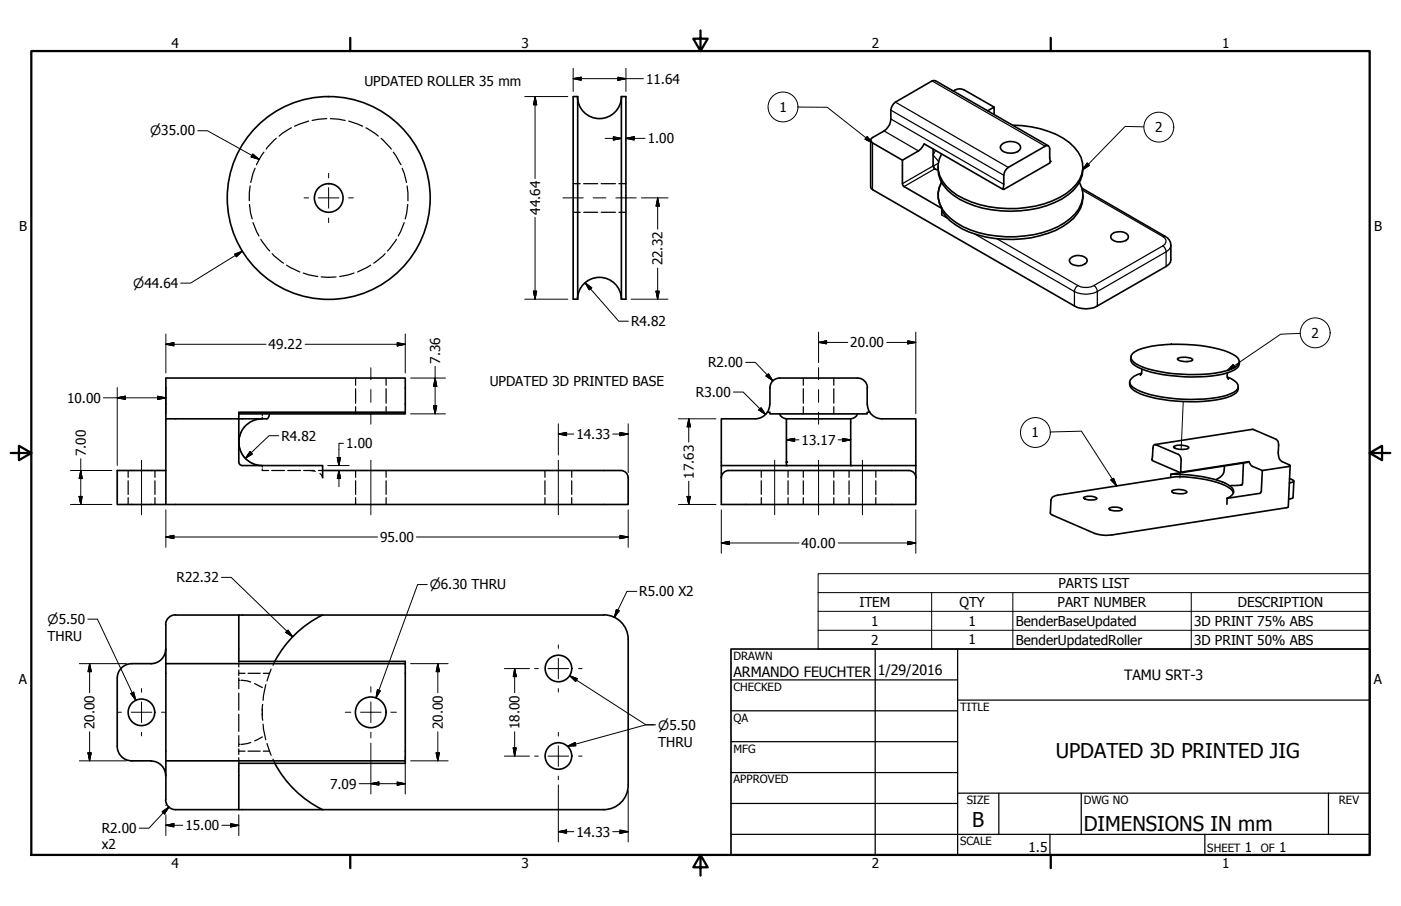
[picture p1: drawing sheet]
<svg xmlns="http://www.w3.org/2000/svg" width="432mm" height="279mm" viewBox="0 0 432 279" stroke-linecap="round" stroke-linejoin="round" font-family="sans-serif">
<!-- layer: Visible (ANSI) -->
<g fill="none" stroke="#000" stroke-width=".51">
<path d="M176.7 29.8h1.4v62.5h-1.4zM178 29.8a6.8 6.8 0 0 0 6.8 6.8 6.8 6.8 0 0 0 6.7-6.8M191.5 29.8h1.4v62.5h-1.4zM274.6 34a6.6 6.6 0 0 1-1.5 5.9l-4.2 2.5M287.3 25l-11.3 6.5M294.4 27.7l-.6 .4M297.2 27.7l9.2 5.3M304.4 34.2l2-1.2v2.3M312 38.6a29.6 29.6 0 0 1 17.6 5.3 10.2 10.2 0 0 1 4.2 8 11.7 11.7 0 0 1-7.2 9 34.8 34.8 0 0 1-31.7-.8 10.7 10.7 0 0 1-5.8-9.3l.4-1.7 .7-1.6M268.9 44.1l9.2 5.3M268.9 58.5l62.3 35.9M278.1 56.6v-7.2l5-2.9 .7-.5 1.1-1.6 24.2 14 .3-.2v.2"/>
<path d="M278.6 57.5l11.7 6.8v2M287.6 46v5.2M289.1 51.4a9.8 9.8 0 0 0 4.7 8.7 34 34 0 0 0 28.8 3.3 17 17 0 0 0 10.4-7.8l.6-1.6 .2-2.6M308.6 44.7a4.1 4.1 0 0 1 5.9 .3l.1 .6a3.8 3.8 0 0 1-5.7 .9l-.5-.6-.1-.6zM309.4 54v2.8M322.1 45.1l-11.3 6.5M323.5 45.9v2.7M323.8 49.8l-.3 .2v.3l-14.1 8.1-.3-.1M332.7 56.2a8.4 8.4 0 0 1-2.8 11.2 27.4 27.4 0 0 1-17 5.6 32 32 0 0 1-18.1-4.3 10.3 10.3 0 0 1-5.7-9.2l1.1-3.3a8.1 8.1 0 0 0 .1 8.1M330.1 79.5a3.8 3.8 0 0 1 4.9 .4l.1 .6a3.3 3.3 0 0 1-5.5 .1v-.6zM333.8 60.1a9.5 9.5 0 0 1-4.5 8.5 29.4 29.4 0 0 1-17.1 5.3 30 30 0 0 1-19.4-5.8l-2.5-3M342.8 72.1a3.8 3.8 0 0 1 4.9 .4l.1 .6a2.29 2.29 0 0 1-2.6 1.5 2.74 2.74 0 0 1-2.9-1.4l.1-.6z"/>
<path d="M178 92.3a6.8 6.8 0 0 1 6.8-6.8 6.8 6.8 0 0 1 6.7 6.8M359.4 82.2l-21.2 12.2M240.3 116.6h24a3 3 0 0 1 3 3M240.3 116.6a3 3 0 0 0-3 3v5.1M267.3 119.6v5.1M348.2 117.8a2.76 2.76 0 0 0 2.1 3.1 45.3 45.3 0 0 0 20.8 2.9l3.8-.5a9.6 9.6 0 0 0 6.5-2.7l.2-1.3M348.6 110.1a2.21 2.21 0 0 0 1.1 2.5 28.3 28.3 0 0 0 13.1 3.4 39.7 39.7 0 0 0 16.8-1.5 3 3 0 0 0 2.4-2.9M349.1 109a14.5 14.5 0 0 1 7.8-2.5 50.8 50.8 0 0 1 21.9 2.2 4 4 0 0 1 3.2 3 3.5 3.5 0 0 1-2.7 2.2 48.7 48.7 0 0 1-26.9-.6 5.5 5.5 0 0 1-3.8-3.1v-.5zM351.9 115.1a4.8 4.8 0 0 0-3.7 2.6 2.93 2.93 0 0 0 2.1 2.4 44 44 0 0 0 20.9 3l1.9-.2a14.9 14.9 0 0 0 8-2.5 1.77 1.77 0 0 0-.7-3l-2.1-1.1M351.9 113.8a2.22 2.22 0 0 1-.4 2M363 110.6a5.1 5.1 0 0 1 4.6 .3 1.54 1.54 0 0 1-1.7 .6l-2.3-.2-.7-.5zM378.3 115a2.06 2.06 0 0 0 .3 2"/>
<path d="M51.1 129.2h22.5v13.3l.5 .9 .6 .2h24.7v3.7M51.1 129.2v26.4h-15v-10.5h15M80.8 129.2a7.2 7.2 0 0 0-7.2 7.2 7.2 7.2 0 0 0 7.2 7.2M124.9 127.1h-51.3v2.1h8.7l.4-.5 .4-1.1M124.9 127.1v.5h-51.3M124.9 127.1v-10.5h-73.8v12.6M236.5 127.1l-1.3 1.4-1.8 .6-11.1 .1v14.4M236.5 127.1h.8v.5h30v-.5h.7M237.2 124.7l-.1 1-.6 1.4M240.3 127.6a2.36 2.36 0 0 0 2.1 1.6M242.4 129.2v14.4M242.4 129.2h19.8"/>
<path d="M262.2 129.2v14.4M264.3 127.6a2.36 2.36 0 0 1-2.1 1.6M267.3 124.7l.3 1.5 .5 .9M268.1 127.1l1.3 1.4 1.1 .5 1.3 .2M271.8 129.2h10.5v26.4h-60v-8.3M356 137.1l30-4.7 7.3 3a1.69 1.69 0 0 1 .8 1.8 6 6 0 0 0 .7 4.9l2.8 1.3v.2l-8.5 1.5M361.7 137.8a5.2 5.2 0 0 1 4.6 .1l.1 .2a4.5 4.5 0 0 1-4.7-.3zM99.4 145.1h92a2.25 2.25 0 0 1 2.2 2.3v8.2h-142.5M280 145.1h-55.4a2.25 2.25 0 0 0-2.3 2.3M280.1 145.1a2.25 2.25 0 0 1 2.2 2.3M282.3 143.6h-60v3.7M333.9 153.5a4.2 4.2 0 0 1 4.2 .2 3.4 3.4 0 0 1-3.8 .2z"/>
<path d="M341.8 156.8a4.2 4.2 0 0 1 4.1 .2 3.4 3.4 0 0 1-3.8 .2zM360.9 146.2a40.1 40.1 0 0 1 17.5 3.2 2.34 2.34 0 0 1 1.6 2.8l-.9 1-.9 .5M361.3 151.3a4.8 4.8 0 0 1 4.5 .5 4.7 4.7 0 0 1-4.2 .2l-.4-.3zM363.8 145.8l-2.9 .4-.1 1.1M364 145.6l20.9-3.2 .7 1.1 .4 .3 3.1 1.3-.4 6.4-.2 .5-10.3 1.7M364 145.6l-.1-.1v.3M377.4 143.7a3.7 3.7 0 0 1-2.5 4.1M378.2 153.7l-.1 1.8M383.2 142.7l-.3 6.6a1.97 1.97 0 0 1-2 .4h-1.6M384.7 142.4v.2l-20.8 3.2-8.7-3.8-.2-.3 .4-4 .5-.6 7.3 3a1.99 1.99 0 0 1 .8 1.8v3.7M397.4 147.6l1.4 .7-.5 .4-.9 .2M397.6 143.6l-.5 12.7-.4 .2-54 8.5h-2.8l-2.5-.5-13.4-5.8-.3-.5 .2-3.9a2 2 0 0 1 2-1.6l36.5-5.7a36.2 36.2 0 0 1 16.1 3.2l.8 .6 .9 1.2"/>
<path d="M398.8 148.3l-.3 5.1-1.3 .5M54.1 189.6a2.92 2.92 0 0 0-3 3.1v54a3 3 0 0 0 3 3h19.5v-14.3h51.3v-.8M54.1 189.7h132M73.6 189.7v14.3h51.3v.7M99.4 189.7a33.5 33.5 0 0 0-14.7 14.2M186.1 189.6a7.5 7.5 0 0 1 7.5 7.5M193.6 197.2v44.9M36.1 209.2v21a4.5 4.5 0 0 0 4.5 4.4h6M46.6 204.7h-6a4.5 4.5 0 0 0-4.5 4.4M51.1 200.2a4.5 4.5 0 0 1-4.5 4.5M51.1 204.7h73.8v29.9h-73.8M46.6 234.7a4.5 4.5 0 0 1 4.5 4.5"/>
<path d="M84.7 235.4a33.5 33.5 0 0 0 14.7 14.3M193.6 242.2a7.5 7.5 0 0 1-7.5 7.5h-112.5"/>
<circle cx="101.3" cy="61.1" r="31.3"/>
<circle cx="101.3" cy="61.1" r="4.4"/>
<circle cx="43.6" cy="219.7" r="4.1"/>
<circle cx="114.3" cy="219.7" r="4.7"/>
<circle cx="172.1" cy="206.2" r="4.1"/>
<circle cx="172.1" cy="233.1" r="4.1"/>
</g>
<!-- layer: Hidden (ANSI) -->
<g fill="none" stroke="#000" stroke-width=".38">
<path d="M89.8 39.4l-2.9 1.8-.9 .8M95.1 37.3l-4.3 1.6M100.7 36.6l-4.5 .5M101.9 36.6l4.5 .5M107.5 37.3l4.3 1.6M112.8 39.4l3.8 2.6M77.1 57.3l-.3 4.6M78.6 51.9l-1.3 4.4M81.3 46.9l-2.2 3.9M85.2 42.7l-3.2 3.3M117.5 42.7l3.1 3.3M121.2 46.9l2.4 3.9"/>
<path d="M124 51.9l1.3 4.4M125.5 57.3l.2 4.6M176.7 56.6h2.1M179.9 56.6h4.3M185.3 56.6h4.4M190.8 56.6h2.1M76.9 63.1l.3 2.6 .5 1.8M78 68.6l1.8 4.2M80.4 73.8l2.7 3.6M83.9 78.2l3.5 3M118.7 78.2l-3.5 3M122.2 73.8l-2.8 3.6"/>
<path d="M124.6 68.6l-1.9 4.2M125.7 63.1l-.8 4.4M176.7 65.5h2.1M179.9 65.5h4.3M185.3 65.5h4.4M190.8 65.5h2.1M88.3 81.8l4.1 2.1M93.5 84.2l4.4 1.1M99 85.4h4.6M109.1 84.2l-4.4 1.1M114.2 81.8l-4 2.1M109.6 116.6v2.2"/>
<path d="M109.6 119.9v4.4M119 116.6v2.2M119 119.9v4.4M247.6 116.6v2.2M247.6 119.9v4.4M257 116.6v2.2M257 119.9v4.4M80.8 127.6v.5M80.8 128.7v.5M109.6 125.4v2.2M119 125.4v2.2M247.6 125.4v2.2"/>
<path d="M257 125.4v2.2M39.5 145.1v2.1M39.5 148.3v4.2M39.5 153.5v2.1M47.8 145.1v2.1M47.8 148.3v4.2M47.8 153.5v2.1M80.8 144.6v.5h2M80.8 143.6v.5M83.8 145.1h3.9M88.7 145.1h3.9M93.6 145.1h3.2"/>
<path d="M95.6 145.1l1.6 .3M98.2 145.1h1.2M98.6 146l.8 1.3M109.6 145.1v2.1M109.6 148.3v4.2M109.6 153.5v2.1M119 145.1v2.1M119 148.3v4.2M119 153.5v2.1M168 145.1v2.1M168 148.3v4.2M168 153.5v2.1"/>
<path d="M176.2 145.1v2.1M176.2 148.3v4.2M176.2 153.5v2.1M234.6 145.1v2.1M234.6 148.3v4.2M234.6 153.5v2.1M242.9 145.1v2.1M242.9 148.3v4.2M242.9 153.5v2.1M247.6 145.1v2.1M247.6 148.3v4.2M247.6 153.5v2.1"/>
<path d="M257 145.1v2.1M257 148.3v4.2M257 153.5v2.1M261.7 145.1v2.1M261.7 148.3v4.2M261.7 153.5v2.1M269.9 145.1v2.1M269.9 148.3v4.2M269.9 153.5v2.1M73.6 204v.2M73.6 204.4v1.3M73.6 206.6v1.7"/>
<path d="M73.6 209v3.4M73.6 213.7v5.3M73.6 207.6h1.9M73.6 209.8h.4M74.4 209.8l2.9 .5M76.5 207.6h3.7M78.5 210.8l2.3 1.2M80.8 218.6v.7M80.8 220v.7M81 217.2v4.9M81.2 207.6h1.9M81.9 211.1l-.8 4.9"/>
<path d="M83.1 207.6l-.8 2.4M83.6 206.4l-.5 1.2M84.7 204l-.6 1.2M73.6 220.3v5.3M73.6 226.9v3.4M73.6 230.9v1.8M73.6 233.7v1.2M73.6 235.1v.3M73.6 231.6h1.9M73.6 229.6h.4M76.5 231.6h3.7M77.3 229l-2.9 .6"/>
<path d="M80.8 227.3l-2.3 1.2M81.1 223.3l.8 4.9M81.2 231.6h1.9M82.3 229.3l.8 2.3M83.1 231.6l.5 1.3M84.1 234.1l.6 1.3"/>
</g>
<!-- layer: Visible (ANSI) -->
<g fill="#000">
<circle cx="287.6" cy="51.2" r=".25"/>
<circle cx="242.4" cy="143.6" r=".25"/>
<circle cx="242.4" cy="142.5" r=".25"/>
<circle cx="262.2" cy="143.6" r=".25"/>
<circle cx="262.2" cy="142.5" r=".25"/>
<circle cx="382.5" cy="149.6" r=".25"/>
</g>
<!-- layer: Visible Narrow (ANSI) -->
<g fill="none" stroke="#000" stroke-width=".38">
<path d="M274.6 36.7l34.8 20.1M274.6 34l34.8 20M276 31.5l34.8 20.1M287.3 25l34.8 20.1M268.9 44.1v14.4M272.5 40.4l10.6 6.1M287.6 51.2l-9.5 5.4M287.6 51.2l.5 .9-9.5 5.4M288.4 46.4l-.8 1.4 1.7 2.1M289.2 50.4l-1.6 .8M333.6 58.7l24.8 14.3M290.3 66.3l1.7 1"/>
<path d="M300.5 72.2l30.7 17.7M307.2 73.6l25 14.5M358.4 75.8a2.39 2.39 0 0 1 1 1.9M358.4 75.8l-21.3 12.3M359.1 72.9l-.7 .1a1.52 1.52 0 0 1 1 1.4 1.52 1.52 0 0 1-1 1.4M359.4 77.7v4.5M359.4 77.7l-21.2 12.2v4.5M360.9 75.6l-.2 .7-1.3 1.4M331.2 89.9v4.5M332.2 88.1a2.23 2.23 0 0 0-1 1.8M332.2 88.1a5.3 5.3 0 0 0 4.9 0 2.23 2.23 0 0 1 1.1 1.8 7.9 7.9 0 0 1-7 0"/>
</g>
<g fill="none" stroke="#000" stroke-width=".51">
<path d="M276 31.5a3.5 3.5 0 0 0-1.4 2.5M287.3 25l1-.1 34.8 20.1M294.4 27.7a2.75 2.75 0 0 1 2.8 0M268.4 43.2v14.5l.5 .8M268.9 42.4l-.5 .8 .5 .9M278.1 56.6l.5 .9M287.6 51.2l.5 .9 1 .4M309.4 56.8l-.3 1.6M310.8 51.6a3.2 3.2 0 0 0-1.4 2.4M322.1 45.1l1-.1 .4 .9M323.5 48.6l.3 1.2M333.4 58l25.7 14.9a3 3 0 0 1 1.8 2.7l-.2 5.2-1.3 1.4"/>
<path d="M331.2 94.4a7.4 7.4 0 0 0 7 0"/>
</g>
<!-- layer: Tweak Trail (ANSI) -->
<path d="M364.7 123.8l-.7 14.8M363.7 145.7v1.7" fill="none" stroke="#000" stroke-width=".31"/>
<!-- layer: Symbol (ANSI) -->
<g fill="none" stroke="#000" stroke-width=".31">
<path d="M245.9 33l9.1 .1 13.9 11M352.6 39.1l-5.8-.1-13.1 13.4M267.3 42.1l1.6 2-2.3-1.2zM335.1 50.3l.7 .7-2.1 1.4zM380 112.5l.6 .8-2.3 1zM400.8 102.8l-6.1 .3-16.4 11.2M323.7 133.2l9.6-.2 10.9 16.9M342.4 148l.8-.5 1 2.4zM252.2 182.8v-5.9h169.9v5.9M252.2 182.8h169.9v5.7M252.2 182.8v17.4h169.9v-11.7M252.2 188.5h169.9"/>
<path d="M252.2 194.4h169.9M287.1 182.8v17.4M312.2 182.8v17.4M367.2 182.8v17.4M174.9 230.1l2.3-1.1 .3 1zM201.5 223.5h-2.4l-24.2 6.6"/>
<circle cx="241.3" cy="33" r="4.6"/>
<circle cx="357.2" cy="39.2" r="4.6"/>
<circle cx="405.4" cy="102.6" r="4.6"/>
<circle cx="319.1" cy="133.4" r="4.6"/>
</g>
<!-- layer: Border (ANSI) -->
<path d="M9.7 15.7h412.4v248h-412.4zM107.9 11.7v4M215.9 9.4v6.3l-2.2-3.8h4.4l-2.2 3.8M323.8 11.7v4M3.3 139.7h6.4l-3.9-2.2v4.4l3.9-2.2M422.1 139.7l3.9 2.2v-4.4l-3.9 2.2h6.4M107.9 263.7v4M215.9 263.7l2.2 3.8h-4.4l2.2-3.8v6.3M323.8 263.7v4" fill="none" stroke="#000" stroke-width=".7"/>
<!-- layer: Title (ANSI) -->
<g fill="none" stroke="#000" stroke-width=".38">
<path d="M225.3 209.7h69.8M225.3 219.2h69.8M269.7 200.2v63.5M295.1 215.9h127M295.1 200.2v63.5M225.3 228.7h69.8M225.3 238.3h69.8M225.3 257.3h196.8M225.3 247.8h69.8M295.1 244.6h127M307.8 244.6v12.7M323.6 257.3v6.4"/>
<path d="M333.2 244.6v12.7M371.3 257.3v6.4M409.4 244.6v12.7"/>
</g>
<path d="M225.3 200.2h196.8v63.5h-196.8z" fill="none" stroke="#000" stroke-width=".51"/>
<!-- layer: Center Mark (ANSI) -->
<g fill="none" stroke="#000" stroke-width=".31">
<path d="M101.3 53.5v1.4M101.3 57.8v6.4M93.7 61h1.4M98.1 61h6.4M101.3 67.2v1.4M107.4 61h1.5M172.1 198.9v1.1M36.3 219.6h1.1M40.4 219.6h6.4M43.6 212.3v1.2M43.6 216.5v6.3M49.8 219.6h1.1"/>
<path d="M106.4 219.6h1.7M111.1 219.6h6.4M114.3 211.8v1.7M114.3 216.5v6.3M120.5 219.6h1.7M164.8 206.2h1.1M168.9 206.2h6.4M172.1 203v6.4M172.1 212.3v1.1M178.3 206.2h1.1M43.6 225.8v1.1M114.3 225.8v1.8"/>
<path d="M164.8 233.2h1.1M168.9 233.2h6.4M172.1 225.9v1.1M172.1 230v6.3M172.1 239.3v1.2M178.3 233.2h1.1"/>
</g>
<!-- layer: Centerline (ANSI) -->
<g fill="none" stroke="#000" stroke-width=".31">
<path d="M173.5 61h6.3M182.8 61h4M189.8 61h6.3M114.3 113.4v3.7M252.3 113.4v3.7M114.3 120.1v4M114.3 127.1v3.7M252.3 120.1v4M252.3 127.1v3.7M43.6 141.9v16.9M114.3 141.9v16.9M172.1 141.9v16.9"/>
<path d="M238.8 141.9v16.9M252.3 141.9v16.9M265.8 141.9v16.9"/>
</g>
<!-- layer: Dimension (ANSI) -->
<g fill="none" stroke="#000" stroke-width=".31">
<path d="M161.7 29.8h13.3M164.9 29.8l.5 2.5h-1zM164.9 29.8v25.3M176.7 24.3l2.4-.5v1zM176.7 24.3h21.6M176.7 21.1v7.1M190.4 23.8l2.5 .5-2.5 .5zM192.9 21.1v7.1M61 40.3h2.9l16 8.8M77.9 47.5l2 1.6-2.5-.7zM186.5 42.7h5M189 42.2l2.5 .5-2.5 .5z"/>
<path d="M192.9 42.7l2.6-.5v1zM192.9 42.7h5.9M72.3 78.4l2.4-.9-1.9 1.7zM74.7 77.5l-16 9.8h-3M164.9 67.1v25.2M197.7 61h8.2M202.7 61l.5 2.6h-1zM202.7 61v9.7M161.7 92.3h13.3M164.4 89.8h1l-.5 2.5zM180.3 87.2l2.1 1.6-.8 .6zM180.3 87.2l10.4 11.9h3"/>
<path d="M194.5 92.3h11.4M202.2 89.8h1l-.5 2.5zM202.7 82.7v9.6M36.1 119.5v24M51.1 106.2l2.5-.5v1zM51.1 103v12M51.1 119.5v8.1M51.1 106.2h30.9M94 106.2h30.9M122.4 105.7l2.5 .5-2.5 .5zM124.9 103v12M126.6 116.6h10.7"/>
<path d="M134.1 116.6l.5 2.5h-1zM134.1 113v14.6M229.8 111.8h3l5.4 5.6M236.1 116l.8-.7 1.3 2.1zM252.3 105.6l2.5-.5v.9zM252.3 105.6h9M252.3 102.4v9.4M273.3 105.6h9M279.8 105.1l2.5 .5-2.5 .4zM282.3 102.4v25.2M31.9 122.7h19.2M36.1 122.7l2.5-.5v1z"/>
<path d="M48.6 122.2l2.5 .5-2.5 .5zM74.4 133a7.2 7.2 0 0 0 3.8 10.1M77.1 139.3l.7 .7-2.2 1.4zM85.9 134.4h-3l-7.3 7M105.9 136.7h-1.4v6.9M126.6 127.6h10.7M133.6 125.2h1l-.5 2.4zM172.1 133.9l2.5-.6v1.1zM172.1 133.9h4.7M172.1 130.7v9.6M188.8 133.9h4.8M191.1 133.3l2.5 .6-2.5 .5z"/>
<path d="M193.6 130.7v15M209.1 129.2h11.6M212.3 129.2l.5 2.4h-1zM212.3 129.2v7.1M226.1 120.9h2.9l7 6.9M234.6 125.7l1.4 2.1-2.1-1.4zM242.4 135.6l2.5-.4v.9zM242.4 135.6h3.9M258.3 135.6h3.9M259.7 135.2l2.5 .4-2.5 .5zM21.7 145.1h12.8M21.7 155.6h12.8"/>
<path d="M24.4 153.1h.9l-.4 2.5zM24.9 145.1l.4 2.5h-.9zM24.9 141.5v14.1M51.1 157.2v11.6M101 143.6h6.6M103.9 141.1h1.1l-.5 2.5zM104.5 145.1l.5 2.5h-1.1zM104.5 145.1v5M193.6 157.2v11.6M209.1 155.6h11.6M211.8 153.1h1l-.5 2.5zM212.3 148.4v7.2"/>
<path d="M222.3 157.2v13.4M282.3 157.2v13.4M51.1 165.6l2.5-.5v1zM51.1 165.6h65.2M68.3 178.1h2.9l19 18.3M128.3 165.6h65.3M191.1 165.1l2.5 .5-2.5 .5zM222.3 167.4l2.5-.5v1.1zM222.3 167.4h24M258.3 167.4h24M279.8 166.9l2.5 .5-2.5 .6zM27.1 190.9h2.9l11.8 25"/>
<path d="M88.8 194.3l1.4 2.1-2.1-1.4zM131.7 180.3h-3l-12.8 34.9M190 188l.9 .3-1.5 2.1zM196.3 182.4h-3.1l-3.8 8M24.4 204.7h14.6M27.6 204.7l.5 2.4h-1zM27.6 204.7v8.9M40.3 213.9l.9-.5 .6 2.5zM116.3 212.7l.9 .3-1.3 2.2zM126.6 204.7h11.5M134.9 204.7l.5 2.4h-1zM134.9 204.7v8.9"/>
<path d="M155.4 206.2h7.8M158.6 206.2l.5 2.5h-.9zM158.6 206.2v7.4M175.6 208.4l2.3 .9-.5 .9zM175.6 208.4l23.5 15.1h3M24.4 234.6h14.6M27.1 232.2h1l-.5 2.4zM27.6 225.7v8.9M114.3 229.2v15.7M124.9 233.2v11.7M126.6 234.6h11.5M134.4 232.2h1l-.5 2.4z"/>
<path d="M134.9 225.7v8.9M155.4 233.2h7.8M158.2 230.6h.9l-.5 2.6zM158.6 225.7v7.5M50 250.3l2.1-1.4-1.4 2.1zM51.1 254.5l2.5-.5v1zM51.1 254.5h5.2M51.1 248.3v.1M51.1 251.3v6.4M52.1 248.9l-6.2 6.5h-3M68.4 254.5h5.2M71.1 254l2.5 .5-2.5 .5z"/>
<path d="M73.6 251.3v6.4M110.7 241.7h14.2M114.3 241.7l2.5-.5v.9zM122.4 241.2l2.5 .5-2.5 .4zM172.1 256.5l2.5-.5v1zM172.1 242.1v17.6M172.1 256.5h4.7M188.8 256.5h4.8M191.1 256l2.5 .5-2.5 .5zM193.6 243.8v15.9"/>
</g>
<g fill="#000" stroke="#000" stroke-width=".31">
<path d="M164.9 29.8l.5 2.5zM164.9 29.8l.5 2.5h-1zM176.7 24.3l2.4-.5zM176.7 24.3l2.4-.5v1zM190.4 24.8l2.5-.5zM190.4 23.8l2.5 .5-2.5 .5zM77.4 48.4l2.5 .7zM77.9 47.5l2 1.6-2.5-.7zM189 43.2l2.5-.5zM189 42.2l2.5 .5-2.5 .5zM192.9 42.7l2.6-.5zM192.9 42.7l2.6-.5v1z"/>
<path d="M72.8 79.2l1.9-1.7zM72.3 78.4l2.4-.9-1.9 1.7zM202.7 61l.5 2.6zM202.7 61l.5 2.6h-1zM164.4 89.8l.5 2.5zM164.4 89.8h1l-.5 2.5zM180.3 87.2l2.1 1.6zM180.3 87.2l2.1 1.6-.8 .6zM202.2 89.8l.5 2.5zM202.2 89.8h1l-.5 2.5zM51.1 106.2l2.5-.5zM51.1 106.2l2.5-.5v1z"/>
<path d="M122.4 106.7l2.5-.5zM122.4 105.7l2.5 .5-2.5 .5zM134.1 116.6l.5 2.5zM134.1 116.6l.5 2.5h-1zM236.1 116l2.1 1.4zM236.1 116l.8-.7 1.3 2.1zM252.3 105.6l2.5-.5zM252.3 105.6l2.5-.5v.9zM279.8 106l2.5-.4zM279.8 105.1l2.5 .5-2.5 .4zM36.1 122.7l2.5-.5zM36.1 122.7l2.5-.5v1z"/>
<path d="M48.6 123.2l2.5-.5zM48.6 122.2l2.5 .5-2.5 .5zM77.1 139.3l-1.5 2.1zM77.1 139.3l.7 .7-2.2 1.4zM133.6 125.2l.5 2.4zM133.6 125.2h1l-.5 2.4zM172.1 133.9l2.5-.6zM172.1 133.9l2.5-.6v1.1zM191.1 134.4l2.5-.5zM191.1 133.3l2.5 .6-2.5 .5zM212.3 129.2l.5 2.4zM212.3 129.2l.5 2.4h-1z"/>
<path d="M233.9 126.4l2.1 1.4zM234.6 125.7l1.4 2.1-2.1-1.4zM242.4 135.6l2.5-.4zM242.4 135.6l2.5-.4v.9zM259.7 136.1l2.5-.5zM259.7 135.2l2.5 .4-2.5 .5zM24.4 153.1l.5 2.5zM24.4 153.1h.9l-.4 2.5zM24.9 145.1l.4 2.5zM24.9 145.1l.4 2.5h-.9zM103.9 141.1l.6 2.5zM103.9 141.1h1.1l-.5 2.5z"/>
<path d="M104.5 145.1l.5 2.5zM104.5 145.1l.5 2.5h-1.1zM211.8 153.1l.5 2.5zM211.8 153.1h1l-.5 2.5zM51.1 165.6l2.5-.5zM51.1 165.6l2.5-.5v1zM191.1 166.1l2.5-.5zM191.1 165.1l2.5 .5-2.5 .5zM222.3 167.4l2.5-.5zM222.3 167.4l2.5-.5v1.1zM279.8 168l2.5-.6zM279.8 166.9l2.5 .5-2.5 .6z"/>
<path d="M88.1 195l2.1 1.4zM88.8 194.3l1.4 2.1-2.1-1.4zM190 188l-.6 2.4zM190 188l.9 .3-1.5 2.1zM27.6 204.7l.5 2.4zM27.6 204.7l.5 2.4h-1zM40.3 213.9l1.5 2zM40.3 213.9l.9-.5 .6 2.5zM116.3 212.7l-.4 2.5zM116.3 212.7l.9 .3-1.3 2.2zM134.9 204.7l.5 2.4zM134.9 204.7l.5 2.4h-1z"/>
<path d="M158.6 206.2l.5 2.5zM158.6 206.2l.5 2.5h-.9zM175.6 208.4l2.3 .9zM175.6 208.4l2.3 .9-.5 .9zM27.1 232.2l.5 2.4zM27.1 232.2h1l-.5 2.4zM134.4 232.2l.5 2.4zM134.4 232.2h1l-.5 2.4zM158.2 230.6l.4 2.6zM158.2 230.6h.9l-.5 2.6zM52.1 248.9l-1.4 2.1zM50 250.3l2.1-1.4-1.4 2.1z"/>
<path d="M51.1 254.5l2.5-.5zM51.1 254.5l2.5-.5v1zM71.1 255l2.5-.5zM71.1 254l2.5 .5-2.5 .5zM114.3 241.7l2.5-.5zM114.3 241.7l2.5-.5v.9zM122.4 242.1l2.5-.4zM122.4 241.2l2.5 .5-2.5 .4zM172.1 256.5l2.5-.5zM172.1 256.5l2.5-.5v1zM191.1 257l2.5-.5zM191.1 256l2.5 .5-2.5 .5z"/>
</g>
<!-- layer: Symbol (ANSI) -->
<path d="M266.6 42.9l2.3 1.2zM267.3 42.1l1.6 2-2.3-1.2zM335.1 50.3l-1.4 2.1zM335.1 50.3l.7 .7-2.1 1.4zM380 112.5l-1.7 1.8zM380 112.5l.6 .8-2.3 1zM342.4 148l1.8 1.9zM342.4 148l.8-.5 1 2.4zM174.9 230.1l2.3-1.1zM174.9 230.1l2.3-1.1 .3 1z" fill="#000" stroke="#000" stroke-width=".31"/>
<g font-size="6.3">
<text x="325.4" y="233.6">UPDATED 3D PRINTED JIG</text>
<text x="299.7" y="255.1">B</text>
<text x="334" y="256.4">DIMENSIONS IN mm</text>
</g>
<g font-size="4.4">
<text x="226.1" y="208.9">ARMANDO FEUCHTER</text>
<text x="270.5" y="208.2">1/29/2016</text>
<text x="346.5" y="209.6">TAMU SRT-3</text>
</g>
<g font-size="4.2">
<text x="52.8" y="14.7">4</text>
<text x="160.8" y="14.7">3</text>
<text x="268.7" y="14.7">2</text>
<text x="376.7" y="14.7">1</text>
<text x="112.3" y="26.7">UPDATED ROLLER 35 mm</text>
<text x="199.1" y="25.8">11.64</text>
<text x="240.2" y="34.5">1</text>
<text x="356" y="40.8">2</text>
<text x="199.6" y="44.2">1.00</text>
<text x="5.9" y="71.4">B</text>
<text x="166.4" y="66.2" transform="rotate(-90 166.4 66.2)">44.64</text>
<text x="423.5" y="71.4">B</text>
<text x="204.2" y="81.9" transform="rotate(-90 204.2 81.9)">22.32</text>
<text x="194.5" y="100.6">R4.82</text>
<text x="82.8" y="107.7">49.22</text>
<text x="262.1" y="107.1">20.00</text>
<text x="404.2" y="104.2">2</text>
<text x="135.6" y="112.1" transform="rotate(-90 135.6 112.1)">7.36</text>
<text x="218.2" y="113.3">R2.00</text>
<text x="150.9" y="119.1">UPDATED 3D PRINTED BASE</text>
<text x="20.7" y="124.2">10.00</text>
<text x="214.5" y="122.4">R3.00</text>
<text x="86.7" y="135.9">R4.82</text>
<text x="177.7" y="135.4">14.33</text>
<text x="247.1" y="137.2">13.17</text>
<text x="317.9" y="134.9">1</text>
<text x="26.4" y="140.7" transform="rotate(-90 26.4 140.7)">7.00</text>
<text x="106.7" y="138.2">1.00</text>
<text x="213.8" y="147.6" transform="rotate(-90 213.8 147.6)">17.63</text>
<text x="117.2" y="167.1">95.00</text>
<text x="247.1" y="169">40.00</text>
<text x="54.4" y="179.6">R22.32</text>
<text x="197" y="183.9">R5.00 X2</text>
<text x="326.2" y="181.4">PARTS LIST</text>
<text x="264.9" y="187.1">ITEM</text>
<text x="295.7" y="187.2">QTY</text>
<text x="325.9" y="187.1">PART NUMBER</text>
<text x="381.5" y="187.2">DESCRIPTION</text>
<text x="14.7" y="197.8">THRU</text>
<text x="268.5" y="193">1</text>
<text x="298.5" y="193">1</text>
<text x="313.1" y="193">BenderBaseUpdated</text>
<text x="368" y="193">3D PRINT 75% ABS</text>
<text x="268.5" y="198.8">2</text>
<text x="298.5" y="198.8">1</text>
<text x="313.1" y="198.8">BenderUpdatedRoller</text>
<text x="368" y="198.8">3D PRINT 50% ABS</text>
<text x="5.8" y="211.1">A</text>
<text x="423.4" y="211.1">A</text>
<text x="29.1" y="224.9" transform="rotate(-90 29.1 224.9)">20.00</text>
<text x="136.5" y="224.9" transform="rotate(-90 136.5 224.9)">20.00</text>
<text x="160.1" y="224.9" transform="rotate(-90 160.1 224.9)">18.00</text>
<text x="202.9" y="230.4">THRU</text>
<text x="101.7" y="243.2">7.09</text>
<text x="31.4" y="256.9">R2.00</text>
<text x="57.1" y="256">15.00</text>
<text x="31.4" y="261.7">x2</text>
<text x="177.7" y="258">14.33</text>
<text x="317" y="262.8">1.5</text>
<text x="383.7" y="262.8">1</text>
<text x="394.2" y="262.8">1</text>
<text x="52.8" y="267.7">4</text>
<text x="160.8" y="267.7">3</text>
<text x="268.7" y="267.7">2</text>
<text x="376.7" y="267.7">1</text>
</g>
<g font-size="4">
<text x="46.3" y="41.8">⌀35.00</text>
<text x="41.1" y="88.8">⌀44.64</text>
<text x="132.5" y="181.7">⌀6.30 THRU</text>
<text x="14.7" y="192.4">⌀5.50</text>
<text x="202.9" y="225">⌀5.50</text>
</g>
<g font-size="3.5">
<text x="226.1" y="203.5">DRAWN</text>
<text x="226.1" y="213">CHECKED</text>
<text x="295.9" y="219.2">TITLE</text>
<text x="226.1" y="222.6">QA</text>
<text x="226.1" y="232.1">MFG</text>
<text x="226.1" y="241.6">APPROVED</text>
<text x="297.9" y="248">SIZE</text>
<text x="334" y="248">DWG NO</text>
<text x="412.7" y="247.9">REV</text>
<text x="295.9" y="260.7">SCALE</text>
<text x="372.1" y="262.8">SHEET</text>
<text x="388.6" y="262.8">OF</text>
</g>
</svg>
